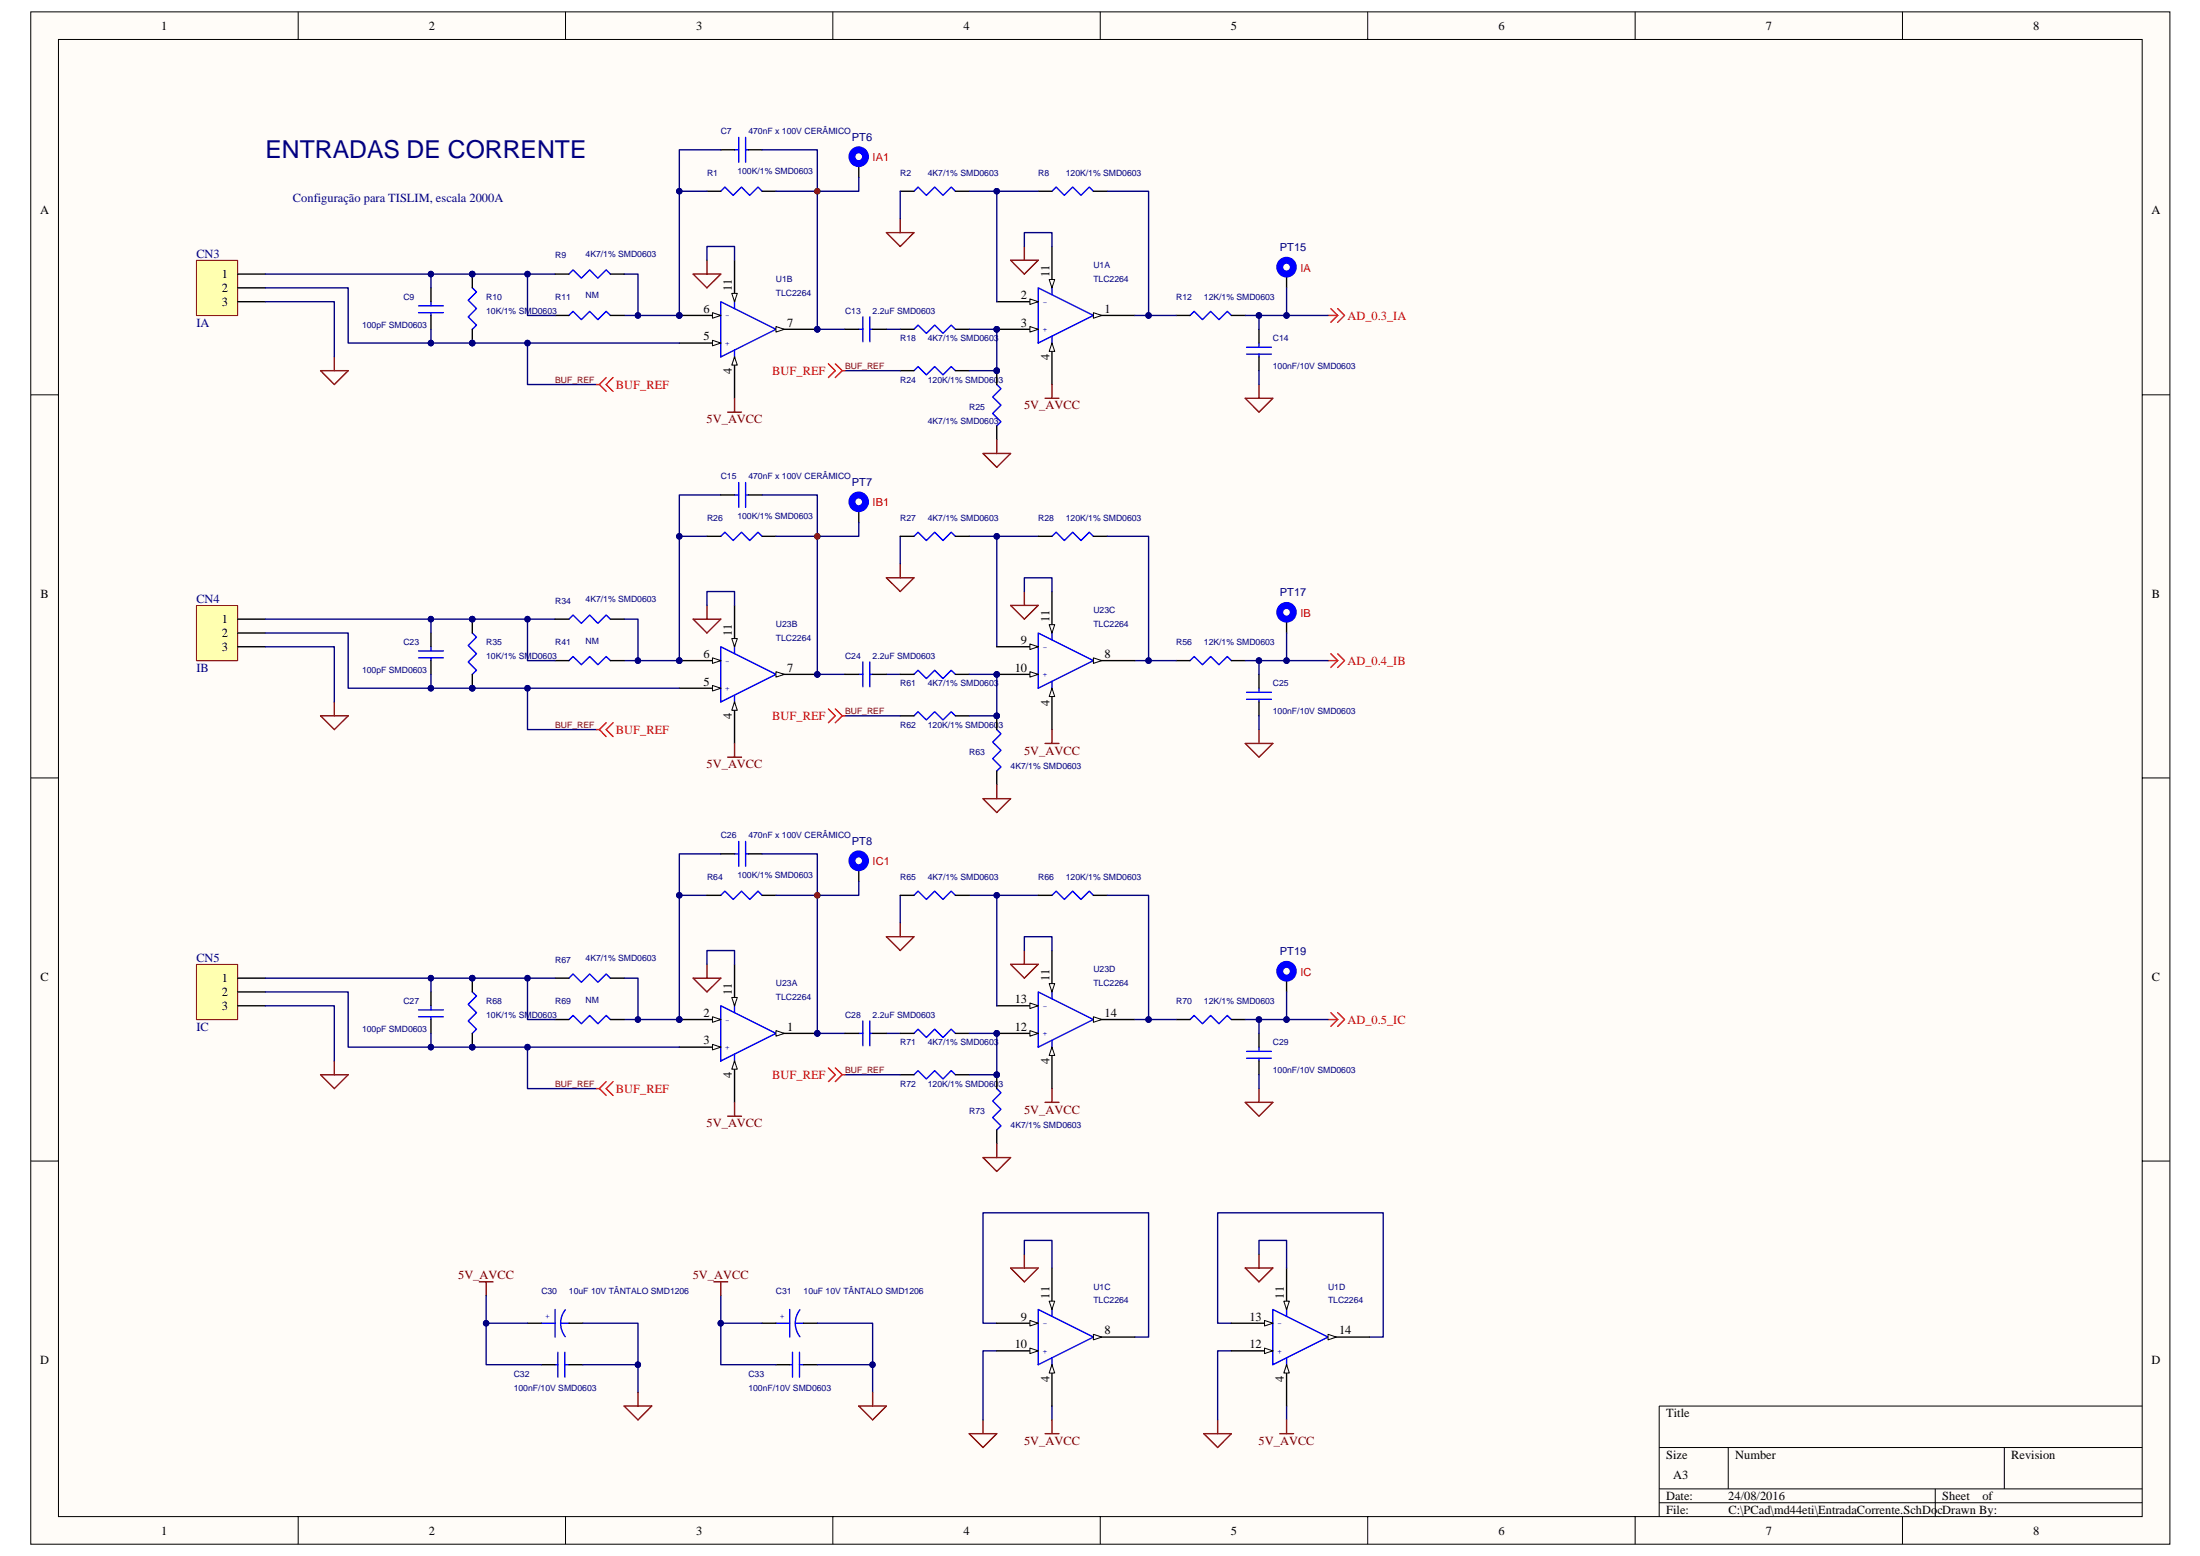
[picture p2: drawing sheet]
<svg xmlns="http://www.w3.org/2000/svg" width="420mm" height="297mm" viewBox="0 0 420 297" stroke-linecap="round" stroke-linejoin="round" font-family="sans-serif">
<path d="M5.9 2.3h408.5v292.5h-408.5z" fill="#fffcf8"/>
<path d="M5.9 2.3h408.5v292.5h-408.5z" fill="none" stroke="#000" stroke-width=".19"/>
<path d="M11.2 7.6h397.9v281.9h-397.9z" fill="#fffcf8"/>
<g fill="none" stroke="#000" stroke-width=".19">
<path d="M11.2 7.5h397.9v282h-397.9zM56.9 2.2v5.3M108 2.2v5.3M159.1 2.2v5.3M210.1 2.2v5.3M261.2 2.2v5.3M312.3 2.2v5.3M363.3 2.2v5.3M5.9 75.4h5.2M409.1 75.4h5.3M5.9 148.5h5.2M409.1 148.5h5.3"/>
<path d="M5.9 221.6h5.2M409.1 221.6h5.3M316.9 276.3h92.2M330.1 276.3v7.9M382.8 276.3v7.9M409.1 268.4h-92.2v21.1M56.9 289.5v5.3M108 289.5v5.3M159.1 289.5v5.3M210.1 289.5v5.3M261.2 289.5v5.3M312.3 289.5v5.3"/>
<path d="M316.9 284.2h92.2M316.9 286.9h92.2M363.3 289.5v5.3M369.6 284.2v5.3"/>
</g>
<g fill="#000080" stroke="#000080" stroke-width=".19">
<circle cx="156.1" cy="170.9" r=".52"/>
<circle cx="156.1" cy="102.4" r=".52"/>
<circle cx="156.1" cy="36.5" r=".52"/>
</g>
<path d="M91.5 244.7h2.7M92.8 244.7v2.6" fill="none" stroke="#800000" stroke-width=".26"/>
<path d="M198.3 189.4l10.5 5.2-10.5 5.3zM200.9 189.4v1.3M200.9 198.6v1.3M106.5 258.1v4.8M107.9 258.1v4.8M106 260.5h.5M107.9 260.5h.8" fill="none" stroke="#00f" stroke-width=".26"/>
<path d="M190.4 197.3h7.9M103.4 260.5h2.6M108.7 260.5h2.6" fill="none" stroke="#000" stroke-width=".26"/>
<path d="M196.7 196.7l1.6 .6-1.6 .5z" fill="#fffcf8"/>
<path d="M196.7 196.7l1.6 .6-1.6 .5z" fill="none" stroke="#000" stroke-width=".19"/>
<circle cx="190.3" cy="197.3" r=".52" fill="#000080" stroke="#000080" stroke-width=".19"/>
<path d="M190.4 192h7.9" fill="none" stroke="#000" stroke-width=".26"/>
<path d="M196.7 191.5l1.6 .5-1.6 .5z" fill="#fffcf8"/>
<path d="M196.7 191.5l1.6 .5-1.6 .5z" fill="none" stroke="#000" stroke-width=".19"/>
<path d="M208.8 194.6h7.9" fill="none" stroke="#000" stroke-width=".26"/>
<path d="M208.8 194.1l1.6 .5-1.6 .6z" fill="#fffcf8"/>
<path d="M208.8 194.1l1.6 .5-1.6 .6z" fill="none" stroke="#000" stroke-width=".19"/>
<path d="M200.9 199.9v7.9" fill="none" stroke="#000" stroke-width=".26"/>
<path d="M200.9 199.9l.5 1.6h-1z" fill="#fffcf8"/>
<path d="M200.9 199.9l.5 1.6h-1z" fill="none" stroke="#000" stroke-width=".19"/>
<path d="M200.9 181.5v7.9" fill="none" stroke="#000" stroke-width=".26"/>
<path d="M200.4 187.8h1l-.5 1.6z" fill="#fffcf8"/>
<path d="M200.4 187.8h1l-.5 1.6z" fill="none" stroke="#000" stroke-width=".19"/>
<circle cx="190.3" cy="197.3" r=".52" fill="#000080" stroke="#000080" stroke-width=".19"/>
<path d="M137.7 57.6l10.5 5.3-10.5 5.2zM140.3 57.6v1.3M140.3 66.8v1.3" fill="none" stroke="#00f" stroke-width=".26"/>
<path d="M129.7 65.5h8" fill="none" stroke="#000" stroke-width=".26"/>
<path d="M136.1 65l1.6 .5-1.6 .5z" fill="#fffcf8"/>
<path d="M136.1 65l1.6 .5-1.6 .5z" fill="none" stroke="#000" stroke-width=".19"/>
<path d="M129.7 60.2h8" fill="none" stroke="#000" stroke-width=".26"/>
<path d="M136.1 59.7l1.6 .5-1.6 .5z" fill="#fffcf8"/>
<path d="M136.1 59.7l1.6 .5-1.6 .5z" fill="none" stroke="#000" stroke-width=".19"/>
<circle cx="129.7" cy="60.2" r=".52" fill="#000080" stroke="#000080" stroke-width=".19"/>
<path d="M148.2 62.9h7.9" fill="none" stroke="#000" stroke-width=".26"/>
<path d="M148.2 62.3l1.6 .6-1.6 .5z" fill="#fffcf8"/>
<path d="M148.2 62.3l1.6 .6-1.6 .5z" fill="none" stroke="#000" stroke-width=".19"/>
<circle cx="156.1" cy="62.9" r=".52" fill="#000080" stroke="#000080" stroke-width=".19"/>
<path d="M140.3 68.1v7.9" fill="none" stroke="#000" stroke-width=".26"/>
<path d="M140.3 68.1l.5 1.6h-1z" fill="#fffcf8"/>
<path d="M140.3 68.1l.5 1.6h-1z" fill="none" stroke="#000" stroke-width=".19"/>
<path d="M140.3 49.7v7.9" fill="none" stroke="#000" stroke-width=".26"/>
<path d="M139.8 56h1l-.5 1.6z" fill="#fffcf8"/>
<path d="M139.8 56h1l-.5 1.6z" fill="none" stroke="#000" stroke-width=".19"/>
<g fill="#000080" stroke="#000080" stroke-width=".19">
<circle cx="129.7" cy="60.2" r=".52"/>
<circle cx="156.1" cy="62.9" r=".52"/>
</g>
<path d="M137.7 192l10.5 5.3-10.5 5.2zM140.3 192v1.3M140.3 201.2v1.3" fill="none" stroke="#00f" stroke-width=".26"/>
<path d="M129.7 199.9h8" fill="none" stroke="#000" stroke-width=".26"/>
<path d="M136.1 199.4l1.6 .5-1.6 .5z" fill="#fffcf8"/>
<path d="M136.1 199.4l1.6 .5-1.6 .5z" fill="none" stroke="#000" stroke-width=".19"/>
<path d="M129.7 194.6h8" fill="none" stroke="#000" stroke-width=".26"/>
<path d="M136.1 194.1l1.6 .5-1.6 .6z" fill="#fffcf8"/>
<path d="M136.1 194.1l1.6 .5-1.6 .6z" fill="none" stroke="#000" stroke-width=".19"/>
<circle cx="129.7" cy="194.6" r=".52" fill="#000080" stroke="#000080" stroke-width=".19"/>
<path d="M148.2 197.3h7.9" fill="none" stroke="#000" stroke-width=".26"/>
<path d="M148.2 196.7l1.6 .6-1.6 .5z" fill="#fffcf8"/>
<path d="M148.2 196.7l1.6 .6-1.6 .5z" fill="none" stroke="#000" stroke-width=".19"/>
<circle cx="156.1" cy="197.3" r=".52" fill="#000080" stroke="#000080" stroke-width=".19"/>
<path d="M140.3 202.5v7.9" fill="none" stroke="#000" stroke-width=".26"/>
<path d="M140.3 202.5l.5 1.6h-1z" fill="#fffcf8"/>
<path d="M140.3 202.5l.5 1.6h-1z" fill="none" stroke="#000" stroke-width=".19"/>
<path d="M140.3 184.1v7.9" fill="none" stroke="#000" stroke-width=".26"/>
<path d="M139.8 190.4h1l-.5 1.6z" fill="#fffcf8"/>
<path d="M139.8 190.4h1l-.5 1.6z" fill="none" stroke="#000" stroke-width=".19"/>
<g fill="#000080" stroke="#000080" stroke-width=".19">
<circle cx="129.7" cy="194.6" r=".52"/>
<circle cx="156.1" cy="197.3" r=".52"/>
<circle cx="90.2" cy="118.2" r=".52"/>
<circle cx="90.2" cy="131.4" r=".52"/>
<circle cx="90.2" cy="186.7" r=".52"/>
<circle cx="90.2" cy="199.9" r=".52"/>
<circle cx="92.8" cy="252.6" r=".52"/>
<circle cx="121.8" cy="260.5" r=".52"/>
<circle cx="245.7" cy="60.2" r=".52"/>
<circle cx="240.4" cy="60.2" r=".52"/>
<circle cx="245.7" cy="126.1" r=".52"/>
<circle cx="240.4" cy="126.1" r=".52"/>
<circle cx="245.7" cy="194.6" r=".52"/>
<circle cx="82.3" cy="186.7" r=".52"/>
<circle cx="82.3" cy="199.9" r=".52"/>
<circle cx="240.4" cy="194.6" r=".52"/>
<circle cx="121.8" cy="60.2" r=".52"/>
<circle cx="100.7" cy="65.5" r=".52"/>
</g>
<g fill="none" stroke="#00f" stroke-width=".26">
<path d="M174.6 36.5l.7-.8 1.6 1.6 1.6-1.6 1.6 1.6 1.6-1.6 .8 .8M198.3 54.9l10.5 5.3-10.5 5.3zM200.9 54.9v1.4M200.9 64.2v1.3M227.3 60.2l.8-.8 1.5 1.6 1.6-1.6 1.6 1.6 1.6-1.6 .8 .8M238.1 66.3h4.7M238.1 67.6h4.7M240.4 65.5v.8M240.4 67.6v.5M79.9 124.3h4.8M79.9 125.6h4.8M82.3 123.5v.8"/>
<path d="M82.3 125.6v.5M90.2 120.8l.8 .8-1.6 1.6 1.6 1.6-1.6 1.6 1.6 1.6-.8 .7M227.3 126.1l.8-.8 1.5 1.6 1.6-1.6 1.6 1.6 1.6-1.6 .8 .8M238.1 132.2h4.7M238.1 133.5h4.7M240.4 131.4v.8M240.4 133.5v.5M79.9 192.8h4.8M79.9 194.1h4.8M82.3 192v.8M82.3 194.1v.5M90.2 189.4l.8 .7-1.6 1.6 1.6 1.6-1.6 1.6 1.6 1.6-.8 .8"/>
<path d="M227.3 194.6l.8-.8 1.5 1.6 1.6-1.6 1.6 1.6 1.6-1.6 .8 .8M240.4 199.9v.8M238.1 200.7h4.7M238.1 202h4.7M240.4 202v.5M103.4 252.6h2.6M106 250v5.2M107.1 252.6h1.6M108 250a4.2 4.2 0 0 0 0 5.2"/>
</g>
<g fill="none" stroke="#000" stroke-width=".26">
<path d="M171.9 36.5h2.7M182.5 36.5h2.6M245.7 52.3v2.6M190.4 62.9h7.9M224.6 60.2h2.7M235.2 60.2h2.6M240.4 62.9v2.6M240.4 68.1v2.7M90.2 118.2v2.6M245.7 118.2v2.6M82.3 120.8v2.7M82.3 126.1v2.6"/>
<path d="M90.2 128.7v2.7M224.6 126.1h2.7M235.2 126.1h2.6M240.4 128.7v2.7M240.4 134v2.7M82.3 189.4v2.6M82.3 194.6v2.7M90.2 186.7v2.7M90.2 197.3v2.6M224.6 194.6h2.7M235.2 194.6h2.6M240.4 197.3v2.6"/>
<path d="M245.7 186.7v2.7M240.4 202.5v2.7M100.7 252.6h2.7M108.7 252.6h2.6"/>
</g>
<path d="M237.8 76h5.3l-2.7 2.7zM240.4 73.4v2.6M240.4 139.3v2.6M237.8 141.9h5.3l-2.7 2.6zM61.2 205.2h5.3l-2.7 2.6zM63.8 202.5v2.7M237.8 210.4h5.3l-2.7 2.7zM240.4 207.8v2.6M229.9 273.7h5.3l-2.7 2.6zM232.5 271.1v2.6" fill="none" stroke="#800000" stroke-width=".26"/>
<path d="M254.2 58.9l1.3 1.3M255.5 58.9l1.3 1.3-1.3 1.3M253.6 60.2h1.9M255.5 60.2l-1.3 1.3M253.6 126.1h1.9M254.2 124.8l1.3 1.3M255.5 124.8l1.3 1.3-1.3 1.3M255.5 126.1l-1.3 1.3M253.6 194.6h1.9M254.2 193.3l1.3 1.3M255.5 193.3l1.3 1.3-1.3 1.3M255.5 194.6l-1.3 1.3" fill="none" stroke="#f00" stroke-width=".26"/>
<g fill="none" stroke="#00f" stroke-width="1.3">
<circle cx="245.7" cy="51" r="1.31"/>
<circle cx="245.7" cy="116.9" r="1.31"/>
<circle cx="245.7" cy="185.4" r="1.31"/>
</g>
<g fill="none" stroke="#000080" stroke-width=".26">
<path d="M119.2 52.3h2.6v7.9h-2.6M245.7 54.9v5.3M100.7 65.5v7.9h13.2M237.8 60.2h15.8M240.4 60.2v2.7M240.4 70.8v2.6M237.8 126.1h15.8M240.4 126.1v2.6M240.4 136.7v2.6M245.7 120.8v5.3M82.3 186.7v2.7M82.3 197.3v2.6"/>
<path d="M237.8 194.6h15.8M240.4 194.6v2.7M245.7 189.4v5.2M240.4 205.2v2.6M92.8 252.6h7.9M92.8 247.3v13.2h10.6M111.3 252.6h10.5v13.2M235.2 252.6h-2.7v-21.1h31.7v23.7h-2.7M235.2 257.9h-2.7v13.2M111.3 260.5h10.5M245.7 268.4v2.7"/>
</g>
<path d="M196.7 62.3l1.6 .6-1.6 .5z" fill="#fffcf8"/>
<path d="M196.7 62.3l1.6 .6-1.6 .5z" fill="none" stroke="#000" stroke-width=".19"/>
<circle cx="190.3" cy="62.9" r=".52" fill="#000080" stroke="#000080" stroke-width=".19"/>
<path d="M190.4 57.6h7.9" fill="none" stroke="#000" stroke-width=".26"/>
<path d="M196.7 57.1l1.6 .5-1.6 .5z" fill="#fffcf8"/>
<path d="M196.7 57.1l1.6 .5-1.6 .5z" fill="none" stroke="#000" stroke-width=".19"/>
<path d="M208.8 60.2h7.9" fill="none" stroke="#000" stroke-width=".26"/>
<path d="M208.8 59.7l1.6 .5-1.6 .5z" fill="#fffcf8"/>
<path d="M208.8 59.7l1.6 .5-1.6 .5z" fill="none" stroke="#000" stroke-width=".19"/>
<path d="M200.9 65.5v7.9" fill="none" stroke="#000" stroke-width=".26"/>
<path d="M200.9 65.5l.5 1.6h-1z" fill="#fffcf8"/>
<path d="M200.9 65.5l.5 1.6h-1z" fill="none" stroke="#000" stroke-width=".19"/>
<path d="M200.9 47.1v7.8" fill="none" stroke="#000" stroke-width=".26"/>
<path d="M200.4 53.4h1l-.5 1.5z" fill="#fffcf8"/>
<path d="M200.4 53.4h1l-.5 1.5z" fill="none" stroke="#000" stroke-width=".19"/>
<g fill="#000080" stroke="#000080" stroke-width=".19">
<circle cx="190.3" cy="62.9" r=".52"/>
<circle cx="100.7" cy="52.3" r=".52"/>
<circle cx="156.1" cy="62.9" r=".52"/>
<circle cx="121.8" cy="60.2" r=".52"/>
<circle cx="129.7" cy="60.2" r=".52"/>
<circle cx="129.7" cy="36.5" r=".52"/>
<circle cx="190.4" cy="36.5" r=".52"/>
<circle cx="190.3" cy="70.8" r=".52"/>
<circle cx="219.3" cy="60.2" r=".53"/>
<circle cx="90.2" cy="52.3" r=".52"/>
<circle cx="90.2" cy="65.5" r=".52"/>
<circle cx="82.3" cy="52.3" r=".52"/>
<circle cx="82.3" cy="65.5" r=".52"/>
<circle cx="219.3" cy="126.1" r=".53"/>
<circle cx="121.8" cy="126.1" r=".52"/>
<circle cx="82.3" cy="118.2" r=".52"/>
<circle cx="90.2" cy="118.2" r=".52"/>
<circle cx="100.7" cy="118.2" r=".52"/>
<circle cx="129.7" cy="126.1" r=".52"/>
<circle cx="129.7" cy="102.4" r=".52"/>
<circle cx="190.3" cy="102.4" r=".52"/>
</g>
<g fill="none" stroke="#000080" stroke-width=".26">
<path d="M129.7 36.5h5.3M137.7 28.6h-8v31.6h-7.9M145.6 28.6h10.5v34.3h5.3M171.9 36.5v5.3M185.1 36.5h13.2M190.4 36.5v21.1M211.4 36.5h8v23.7M82.3 52.3v2.6M100.7 52.3h5.3M82.3 62.9v2.6M161.4 70.8h10.5M169.3 62.9h2.6"/>
<path d="M185.1 62.9h5.3v7.9h-5.3M216.7 60.2h7.9M137.7 94.5h-8v31.6h-7.9M82.3 118.2h23.7M119.2 118.2h2.6v7.9h-2.6M129.7 102.4h5.3M171.9 102.4v5.3M185.1 102.4h13.2M190.4 102.4v21.1M169.3 128.7h2.6M216.7 126.1h7.9"/>
</g>
<g fill="none" stroke="#00f" stroke-width=".26">
<path d="M137.7 36.5l.7-.8 1.6 1.6 1.6-1.6 1.6 1.6 1.6-1.6 .8 .8M140.3 28.6h.8M141.1 26.2v4.8M142.4 28.6h.5M142.4 26.2v4.8M200.9 36.5l.8-.8 1.6 1.6 1.6-1.6 1.5 1.6 1.6-1.6 .8 .8M79.9 58.4h4.8M79.9 59.7h4.8M82.3 57.6v.8M82.3 59.7v.5M90.2 54.9l.8 .8-1.6 1.6 1.6 1.6-1.6 1.6 1.6 1.6-.8 .8M108.7 52.3l.7-.8 1.6 1.6 1.6-1.6 1.6 1.6 1.6-1.6 .8 .8"/>
<path d="M108.7 60.2l.7-.8 1.6 1.6 1.6-1.6 1.6 1.6 1.6-1.6 .8 .8M164 62.9h.8M164.8 60.5v4.7M166.1 62.9h.6M166.1 60.5v4.7M174.6 62.9l.7-.8 1.6 1.5 1.6-1.5 1.6 1.5 1.6-1.5 .8 .8M174.6 70.8l.7-.8 1.6 1.6 1.6-1.6 1.6 1.6 1.6-1.6 .8 .8M190.4 73.4l.8 .8-1.6 1.6 1.6 1.5-1.6 1.6 1.6 1.6-.8 .8M137.7 123.5l10.5 5.2-10.5 5.3zM140.3 123.5v1.3M140.3 132.7v1.3"/>
</g>
<g fill="none" stroke="#000" stroke-width=".26">
<path d="M135 36.5h2.7M137.7 28.6h2.6M142.9 28.6h2.7M145.6 36.5h2.6M198.3 36.5h2.6M208.8 36.5h2.6M82.3 54.9v2.7M90.2 52.3v2.6M106 52.3h2.7M116.6 52.3h2.6M82.3 60.2v2.7M90.2 62.9v2.6"/>
<path d="M106 60.2h2.7M116.6 60.2h2.6M161.4 62.9h2.6M166.7 62.9h2.6M171.9 62.9h2.7M171.9 70.8h2.7M182.5 62.9h2.6M182.5 70.8h2.6M190.4 70.8v2.6M190.4 81.3v2.6M129.7 131.4h8"/>
</g>
<path d="M169.3 44.4h5.3l-2.7 2.7zM171.9 41.8v2.6M187.7 86.6h5.3l-2.6 2.6zM190.4 83.9v2.7M169.3 110.3h5.3l-2.7 2.6zM171.9 107.7v2.6" fill="none" stroke="#800000" stroke-width=".26"/>
<path d="M136.1 130.9l1.6 .5-1.6 .5z" fill="#fffcf8"/>
<path d="M136.1 130.9l1.6 .5-1.6 .5z" fill="none" stroke="#000" stroke-width=".19"/>
<path d="M129.7 126.1h8" fill="none" stroke="#000" stroke-width=".26"/>
<path d="M136.1 125.6l1.6 .5-1.6 .5z" fill="#fffcf8"/>
<path d="M136.1 125.6l1.6 .5-1.6 .5z" fill="none" stroke="#000" stroke-width=".19"/>
<circle cx="129.7" cy="126.1" r=".52" fill="#000080" stroke="#000080" stroke-width=".19"/>
<path d="M148.2 128.7h7.9" fill="none" stroke="#000" stroke-width=".26"/>
<path d="M148.2 128.2l1.6 .5-1.6 .6z" fill="#fffcf8"/>
<path d="M148.2 128.2l1.6 .5-1.6 .6z" fill="none" stroke="#000" stroke-width=".19"/>
<circle cx="156.1" cy="128.7" r=".52" fill="#000080" stroke="#000080" stroke-width=".19"/>
<path d="M140.3 134v7.9" fill="none" stroke="#000" stroke-width=".26"/>
<path d="M140.3 134l.5 1.6h-1z" fill="#fffcf8"/>
<path d="M140.3 134l.5 1.6h-1z" fill="none" stroke="#000" stroke-width=".19"/>
<path d="M140.3 115.6v7.9" fill="none" stroke="#000" stroke-width=".26"/>
<path d="M139.8 121.9h1l-.5 1.6z" fill="#fffcf8"/>
<path d="M139.8 121.9h1l-.5 1.6z" fill="none" stroke="#000" stroke-width=".19"/>
<g fill="#000080" stroke="#000080" stroke-width=".19">
<circle cx="129.7" cy="126.1" r=".52"/>
<circle cx="156.1" cy="128.7" r=".52"/>
</g>
<path d="M174.6 102.4l.7-.8 1.6 1.6 1.6-1.6 1.6 1.6 1.6-1.6 .8 .8M198.3 120.8l10.5 5.3-10.5 5.3zM200.9 120.8v1.4M200.9 130.1v1.3" fill="none" stroke="#00f" stroke-width=".26"/>
<path d="M171.9 102.4h2.7M182.5 102.4h2.6M190.4 128.7h7.9" fill="none" stroke="#000" stroke-width=".26"/>
<path d="M196.7 128.2l1.6 .5-1.6 .6z" fill="#fffcf8"/>
<path d="M196.7 128.2l1.6 .5-1.6 .6z" fill="none" stroke="#000" stroke-width=".19"/>
<circle cx="190.4" cy="128.7" r=".52" fill="#000080" stroke="#000080" stroke-width=".19"/>
<path d="M190.4 123.5h7.9" fill="none" stroke="#000" stroke-width=".26"/>
<path d="M196.7 122.9l1.6 .6-1.6 .5z" fill="#fffcf8"/>
<path d="M196.7 122.9l1.6 .6-1.6 .5z" fill="none" stroke="#000" stroke-width=".19"/>
<path d="M208.8 126.1h7.9" fill="none" stroke="#000" stroke-width=".26"/>
<path d="M208.8 125.6l1.6 .5-1.6 .5z" fill="#fffcf8"/>
<path d="M208.8 125.6l1.6 .5-1.6 .5z" fill="none" stroke="#000" stroke-width=".19"/>
<path d="M200.9 131.4v7.9" fill="none" stroke="#000" stroke-width=".26"/>
<path d="M200.9 131.4l.5 1.6h-1z" fill="#fffcf8"/>
<path d="M200.9 131.4l.5 1.6h-1z" fill="none" stroke="#000" stroke-width=".19"/>
<path d="M200.9 112.9v7.9" fill="none" stroke="#000" stroke-width=".26"/>
<path d="M200.4 119.3h1l-.5 1.5z" fill="#fffcf8"/>
<path d="M200.4 119.3h1l-.5 1.5z" fill="none" stroke="#000" stroke-width=".19"/>
<g fill="#000080" stroke="#000080" stroke-width=".19">
<circle cx="190.4" cy="128.7" r=".52"/>
<circle cx="156.1" cy="128.7" r=".52"/>
<circle cx="190.3" cy="136.7" r=".52"/>
<circle cx="219.3" cy="126.1" r=".53"/>
<circle cx="100.7" cy="131.4" r=".52"/>
<circle cx="100.7" cy="118.2" r=".52"/>
<circle cx="121.8" cy="194.6" r=".52"/>
<circle cx="100.7" cy="199.9" r=".52"/>
<circle cx="129.7" cy="194.6" r=".52"/>
<circle cx="129.7" cy="170.9" r=".52"/>
<circle cx="190.4" cy="170.9" r=".52"/>
<circle cx="156.1" cy="197.3" r=".52"/>
<circle cx="190.3" cy="205.2" r=".52"/>
<circle cx="190.3" cy="197.3" r=".52"/>
<circle cx="219.3" cy="194.6" r=".53"/>
<circle cx="100.7" cy="186.7" r=".52"/>
</g>
<g fill="none" stroke="#00f" stroke-width=".26">
<path d="M140.3 94.5h.8M141.1 92.1v4.8M142.4 94.5h.5M142.4 92.1v4.8M108.7 118.2l.7-.8 1.6 1.6 1.6-1.6 1.6 1.6 1.6-1.6 .8 .8M137.7 102.4l.7-.8 1.6 1.6 1.6-1.6 1.6 1.6 1.6-1.6 .8 .8M200.9 102.4l.8-.8 1.6 1.6 1.6-1.6 1.5 1.6 1.6-1.6 .8 .8M108.7 126.1l.7-.8 1.6 1.6 1.6-1.6 1.6 1.6 1.6-1.6 .8 .8M164 128.7h.8M164.8 126.4v4.7M166.1 128.7h.6M166.1 126.4v4.7"/>
<path d="M174.6 128.7l.7-.7 1.6 1.5 1.6-1.5 1.6 1.5 1.6-1.5 .8 .7M174.6 136.7l.7-.8 1.6 1.5 1.6-1.5 1.6 1.5 1.6-1.5 .8 .8M190.4 139.3l.8 .8-1.6 1.6 1.6 1.5-1.6 1.6 1.6 1.6-.8 .8M137.7 170.9l.7-.8 1.6 1.6 1.6-1.6 1.6 1.6 1.6-1.6 .8 .8M140.3 163h.8M141.1 160.6v4.8M142.4 160.6v4.8M142.4 163h.5M174.6 170.9l.7-.8 1.6 1.6 1.6-1.6 1.6 1.6 1.6-1.6 .8 .8M200.9 170.9l.8-.8 1.6 1.6 1.6-1.6 1.5 1.6 1.6-1.6 .8 .8M108.7 186.7l.7-.8 1.6 1.6 1.6-1.6 1.6 1.6 1.6-1.6 .8 .8M108.7 194.6l.7-.8 1.6 1.6 1.6-1.6 1.6 1.6 1.6-1.6 .8 .8"/>
<path d="M164 197.3h.8M164.8 194.9v4.7M166.1 197.3h.6M166.1 194.9v4.7M174.6 197.3l.7-.8 1.6 1.6 1.6-1.6 1.6 1.6 1.6-1.6 .8 .8M174.6 205.2l.7-.8 1.6 1.6 1.6-1.6 1.6 1.6 1.6-1.6 .8 .8M190.4 207.8l.8 .8-1.6 1.6 1.6 1.6-1.6 1.5 1.6 1.6-.8 .8M198.3 250l10.5 5.2-10.5 5.3zM200.9 250v1.3M200.9 259.2v1.3"/>
</g>
<g fill="none" stroke="#000" stroke-width=".26">
<path d="M137.7 94.5h2.6M142.9 94.5h2.7M106 118.2h2.7M116.6 118.2h2.6M135 102.4h2.7M145.6 102.4h2.6M198.3 102.4h2.6M208.8 102.4h2.6M106 126.1h2.7M116.6 126.1h2.6M161.4 128.7h2.6M166.7 128.7h2.6"/>
<path d="M171.9 128.7h2.7M171.9 136.7h2.7M182.5 128.7h2.6M182.5 136.7h2.6M190.4 136.7v2.6M190.4 147.2v2.6M135 170.9h2.7M137.7 163h2.6M142.9 163h2.7M145.6 170.9h2.6M171.9 170.9h2.7M182.5 170.9h2.6"/>
<path d="M198.3 170.9h2.6M208.8 170.9h2.6M106 186.7h2.7M106 194.6h2.7M116.6 186.7h2.6M116.6 194.6h2.6M161.4 197.3h2.6M166.7 197.3h2.6M171.9 197.3h2.7M182.5 197.3h2.6M171.9 205.2h2.7M182.5 205.2h2.6"/>
<path d="M190.4 205.2v2.6M190.4 215.7v2.7M190.4 257.9h7.9"/>
</g>
<g fill="none" stroke="#000080" stroke-width=".26">
<path d="M145.6 94.5h10.5v34.2h5.3M100.7 118.2v7.9h5.3M211.4 102.4h8v23.7M100.7 131.4h29M161.4 136.7h10.5M185.1 128.7h5.3v8h-5.3M129.7 170.9h5.3M137.7 163h-8v31.6h-7.9M145.6 163h10.5v34.3h5.3M171.9 170.9v5.3M185.1 170.9h13.2M190.4 170.9v21.1"/>
<path d="M211.4 170.9h8v23.7h-2.7M100.7 186.7v7.9h5.3M100.7 199.9v7.9h13.2M119.2 186.7h2.6v7.9h-2.6M169.3 197.3h2.6M185.1 197.3h5.3v7.9h-5.3M219.4 194.6h5.2M161.4 205.2h10.5M190.4 252.6h-2.7v-21.1h31.7v23.7h-2.7M190.4 257.9h-2.7v13.2M200.9 268.4v2.7"/>
</g>
<path d="M187.7 152.5h5.3l-2.6 2.6zM190.4 149.8v2.7M169.3 178.8h5.3l-2.7 2.7zM171.9 176.2v2.6M190.4 218.4v2.6M187.7 221h5.3l-2.6 2.6zM185.1 273.7h5.3l-2.7 2.6zM187.7 271.1v2.6" fill="none" stroke="#800000" stroke-width=".26"/>
<path d="M196.7 257.3l1.6 .6-1.6 .5z" fill="#fffcf8"/>
<path d="M196.7 257.3l1.6 .6-1.6 .5z" fill="none" stroke="#000" stroke-width=".19"/>
<path d="M190.4 252.6h7.9" fill="none" stroke="#000" stroke-width=".26"/>
<path d="M196.7 252.1l1.6 .5-1.6 .5z" fill="#fffcf8"/>
<path d="M196.7 252.1l1.6 .5-1.6 .5z" fill="none" stroke="#000" stroke-width=".19"/>
<path d="M208.8 255.2h7.9" fill="none" stroke="#000" stroke-width=".26"/>
<path d="M208.8 254.7l1.6 .5-1.6 .6z" fill="#fffcf8"/>
<path d="M208.8 254.7l1.6 .5-1.6 .6z" fill="none" stroke="#000" stroke-width=".19"/>
<path d="M200.9 260.5v7.9" fill="none" stroke="#000" stroke-width=".26"/>
<path d="M200.9 260.5l.5 1.6h-1z" fill="#fffcf8"/>
<path d="M200.9 260.5l.5 1.6h-1z" fill="none" stroke="#000" stroke-width=".19"/>
<path d="M200.9 242.1v7.9" fill="none" stroke="#000" stroke-width=".26"/>
<path d="M200.4 248.4h1l-.5 1.6z" fill="#fffcf8"/>
<path d="M200.4 248.4h1l-.5 1.6z" fill="none" stroke="#000" stroke-width=".19"/>
<path d="M243.1 250l10.5 5.2-10.5 5.3zM245.7 250v1.3M245.7 259.2v1.3" fill="none" stroke="#00f" stroke-width=".26"/>
<path d="M235.2 257.9h7.9" fill="none" stroke="#000" stroke-width=".26"/>
<path d="M241.5 257.3l1.6 .6-1.6 .5z" fill="#fffcf8"/>
<path d="M241.5 257.3l1.6 .6-1.6 .5z" fill="none" stroke="#000" stroke-width=".19"/>
<path d="M235.2 252.6h7.9" fill="none" stroke="#000" stroke-width=".26"/>
<path d="M241.5 252.1l1.6 .5-1.6 .5z" fill="#fffcf8"/>
<path d="M241.5 252.1l1.6 .5-1.6 .5z" fill="none" stroke="#000" stroke-width=".19"/>
<path d="M253.6 255.2h7.9" fill="none" stroke="#000" stroke-width=".26"/>
<path d="M253.6 254.7l1.6 .5-1.6 .6z" fill="#fffcf8"/>
<path d="M253.6 254.7l1.6 .5-1.6 .6z" fill="none" stroke="#000" stroke-width=".19"/>
<path d="M245.7 260.5v7.9" fill="none" stroke="#000" stroke-width=".26"/>
<path d="M245.7 260.5l.5 1.6h-1z" fill="#fffcf8"/>
<path d="M245.7 260.5l.5 1.6h-1z" fill="none" stroke="#000" stroke-width=".19"/>
<path d="M245.7 242.1v7.9" fill="none" stroke="#000" stroke-width=".26"/>
<path d="M245.2 248.4h1l-.5 1.6z" fill="#fffcf8"/>
<path d="M245.2 248.4h1l-.5 1.6z" fill="none" stroke="#000" stroke-width=".19"/>
<path d="M148.2 252.6h2.6M150.8 250v5.2M151.4 258.1v4.8M151.9 252.6h1.6M152.7 258.1v4.8M152.8 250a4.2 4.2 0 0 0 0 5.2M150.8 260.5h.6M152.7 260.5h.8" fill="none" stroke="#00f" stroke-width=".26"/>
<path d="M145.6 252.6h2.6M153.5 252.6h2.6M148.2 260.5h2.6M153.5 260.5h2.6" fill="none" stroke="#000" stroke-width=".26"/>
<g fill="none" stroke="#000080" stroke-width=".26">
<path d="M135 49.7v-2.6h5.3v2.6M195.6 47.1v-2.7h5.3v2.7M135 115.6v-2.7h5.3v2.7M195.6 112.9v-2.6h5.3v2.6M82.3 131.4h18.4v7.9h13.2M135 184.1v-2.6h5.3v2.6M195.6 181.5v-2.7h5.3v2.7M195.6 239.4v-2.6h5.3v5.3M240.4 239.4v-2.6h5.3v5.3M137.7 247.3v13.2h10.5M137.7 252.6h7.9M156.1 252.6h10.6v13.2"/>
<path d="M156.1 260.5h10.6"/>
</g>
<g fill="#000080" stroke="#000080" stroke-width=".19">
<circle cx="137.6" cy="252.6" r=".52"/>
<circle cx="166.6" cy="260.5" r=".52"/>
<circle cx="82.3" cy="131.4" r=".52"/>
<circle cx="90.2" cy="131.4" r=".52"/>
<circle cx="100.7" cy="131.4" r=".52"/>
</g>
<g fill="none" stroke="#f00" stroke-width=".26">
<path d="M113.9 73.4h.6M114.5 73.4l1.3 1.3M115.8 72.1l-1.3 1.3M117.1 72.1l-1.3 1.3 1.3 1.3M158.2 69.4l1.3 1.4-1.3 1.3M159.5 69.4l1.4 1.4M160.9 70.8l-1.4 1.3M160.9 70.8h.5M113.9 139.3h.6M114.5 139.3l1.3 1.3M115.8 138l-1.3 1.3M117.1 138l-1.3 1.3 1.3 1.3"/>
<path d="M158.2 135.3l1.3 1.4-1.3 1.3M159.5 135.3l1.4 1.4M160.9 136.7l-1.4 1.3M160.9 136.7h.5M113.9 207.8h.6M114.5 207.8l1.3 1.3M115.8 206.5l-1.3 1.3M117.1 206.5l-1.3 1.3 1.3 1.3M158.2 203.9l1.3 1.3-1.3 1.3M159.5 203.9l1.4 1.3M160.9 205.2l-1.4 1.3M160.9 205.2h.5"/>
</g>
<g fill="none" stroke="#800000" stroke-width=".26">
<path d="M132.4 52.3h5.3l-2.7 2.6zM135 49.7v2.6M193 49.7h5.3l-2.7 2.6zM195.6 47.1v2.6M132.4 118.2h5.3l-2.7 2.6zM135 115.6v2.6M193 115.6h5.3l-2.7 2.6zM195.6 112.9v2.7M132.4 186.7h5.3l-2.7 2.7zM135 184.1v2.6M193 184.1h5.3l-2.7 2.6zM195.6 181.5v2.6"/>
<path d="M195.6 239.4v2.7M240.4 239.4v2.7M193 242.1h5.3l-2.7 2.6zM237.8 242.1h5.3l-2.7 2.6zM119.2 268.4h5.3l-2.7 2.7zM121.8 265.8v2.6M164 268.4h5.3l-2.6 2.7zM166.7 265.8v2.6"/>
</g>
<path d="M37.5 49.7h7.9v10.5h-7.9z" fill="#ffffb0"/>
<path d="M37.5 49.7h7.9v10.5h-7.9z" fill="none" stroke="#800000" stroke-width=".19"/>
<path d="M45.4 52.3h5.3M45.4 54.9h5.3M45.4 57.6h5.3" fill="none" stroke="#000" stroke-width=".26"/>
<path d="M37.5 115.6h7.9v10.5h-7.9z" fill="#ffffb0"/>
<path d="M37.5 115.6h7.9v10.5h-7.9z" fill="none" stroke="#800000" stroke-width=".19"/>
<path d="M45.4 118.2h5.3M45.4 120.8h5.3M45.4 123.5h5.3" fill="none" stroke="#000" stroke-width=".26"/>
<path d="M37.5 184.1h7.9v10.5h-7.9z" fill="#ffffb0"/>
<path d="M37.5 184.1h7.9v10.5h-7.9z" fill="none" stroke="#800000" stroke-width=".19"/>
<path d="M164 31.2v2.7M164 97.1v2.7M164 165.7v2.6M45.4 186.7h5.3M45.4 189.4h5.3M45.4 192h5.3" fill="none" stroke="#000" stroke-width=".26"/>
<path d="M164 33.9v2.6h-15.8M50.7 54.9h15.8v10.6h63.2M50.7 57.6h13.1v10.5M50.7 52.3h50v7.9h5.3M164 99.8v2.6h-15.8M50.7 118.2h31.6v2.6M50.7 123.5h13.1v10.5M50.7 120.8h15.8v10.6h15.8v-2.7M164 168.3v2.6h-15.8M50.7 189.4h15.8v10.5h63.2M50.7 192h13.1v10.5M50.7 186.7h55.3" fill="none" stroke="#000080" stroke-width=".26"/>
<g fill="#000080" stroke="#000080" stroke-width=".19">
<circle cx="82.3" cy="186.7" r=".52"/>
<circle cx="90.2" cy="186.7" r=".52"/>
<circle cx="100.7" cy="186.7" r=".52"/>
<circle cx="100.7" cy="199.9" r=".52"/>
<circle cx="90.2" cy="199.9" r=".52"/>
<circle cx="82.3" cy="199.9" r=".52"/>
<circle cx="82.3" cy="52.3" r=".52"/>
<circle cx="90.2" cy="52.3" r=".52"/>
<circle cx="100.7" cy="52.3" r=".52"/>
<circle cx="100.7" cy="65.5" r=".52"/>
<circle cx="90.2" cy="65.5" r=".52"/>
<circle cx="82.3" cy="65.5" r=".52"/>
<circle cx="82.3" cy="131.4" r=".52"/>
<circle cx="82.3" cy="118.2" r=".52"/>
</g>
<g fill="none" stroke="#800000" stroke-width=".26">
<path d="M61.2 70.8h5.3l-2.7 2.6zM63.8 68.1v2.7M139 78.7h2.6M140.3 76v2.7M199.6 76h2.6M200.9 73.4v2.6M61.2 136.7h5.3l-2.7 2.6zM63.8 134v2.7M200.9 139.3v2.6M139 144.5h2.6M140.3 141.9v2.6M199.6 141.9h2.6"/>
<path d="M139 213.1h2.6M140.3 210.4v2.7M199.6 210.4h2.6M200.9 207.8v2.6M136.3 244.7h2.7M137.7 244.7v2.6M199.6 273.7h2.6M200.9 271.1v2.6M244.4 273.7h2.6M245.7 271.1v2.6"/>
</g>
<g fill="none" stroke="#00f" stroke-width="1.3">
<circle cx="164" cy="29.9" r="1.32"/>
<circle cx="164" cy="95.8" r="1.31"/>
<circle cx="164" cy="164.3" r="1.32"/>
</g>
<g fill="#800000" stroke="#800000" stroke-width=".19">
<circle cx="156.1" cy="36.5" r=".52"/>
<circle cx="156.1" cy="102.4" r=".52"/>
<circle cx="156.1" cy="170.9" r=".52"/>
</g>
<text font-size="4.7" fill="#000080" x="50.7" y="30.2">ENTRADAS DE CORRENTE</text>
<g font-size="2.4">
<text x="30.8" y="5.7">1</text>
<text x="81.9" y="5.7">2</text>
<text x="133" y="5.7">3</text>
<text x="184" y="5.7">4</text>
<text x="235.1" y="5.7">5</text>
<text x="286.2" y="5.7">6</text>
<text x="337.2" y="5.7">7</text>
<text x="388.3" y="5.7">8</text>
<text x="7.7" y="40.9">A</text>
<text x="410.9" y="40.9">A</text>
<text x="42.4" y="53.1">1</text>
<text x="200.4" y="52.9" transform="rotate(-90 200.4 52.9)">11</text>
<text x="42.4" y="55.8">2</text>
<text x="42.4" y="58.4">3</text>
<text x="134.4" y="59.7">6</text>
<text x="139.8" y="55.5" transform="rotate(-90 139.8 55.5)">11</text>
<text x="195" y="57.1">2</text>
<text x="210.9" y="59.7">1</text>
<text x="134.4" y="65">5</text>
<text x="150.3" y="62.4">7</text>
<text x="195" y="62.4">3</text>
<text x="139.8" y="71.4" transform="rotate(-90 139.8 71.4)">4</text>
<text x="200.4" y="68.8" transform="rotate(-90 200.4 68.8)">4</text>
<text x="7.7" y="114.1">B</text>
<text x="42.4" y="119">1</text>
<text x="200.4" y="118.7" transform="rotate(-90 200.4 118.7)">11</text>
<text x="411" y="114.1">B</text>
<text x="42.4" y="121.6">2</text>
<text x="42.4" y="124.3">3</text>
<text x="134.4" y="125.6">6</text>
<text x="139.8" y="121.4" transform="rotate(-90 139.8 121.4)">11</text>
<text x="195" y="123">9</text>
<text x="210.9" y="125.6">8</text>
<text x="134.4" y="130.9">5</text>
<text x="150.3" y="128.2">7</text>
<text x="193.8" y="128.2">10</text>
<text x="139.8" y="137.3" transform="rotate(-90 139.8 137.3)">4</text>
<text x="200.4" y="134.7" transform="rotate(-90 200.4 134.7)">4</text>
<text x="7.7" y="187.2">C</text>
<text x="42.4" y="187.5">1</text>
<text x="42.4" y="190.2">2</text>
<text x="139.8" y="189.9" transform="rotate(-90 139.8 189.9)">11</text>
<text x="193.8" y="191.5">13</text>
<text x="200.4" y="187.3" transform="rotate(-90 200.4 187.3)">11</text>
<text x="411" y="187.2">C</text>
<text x="42.4" y="192.8">3</text>
<text x="134.4" y="194.1">2</text>
<text x="150.3" y="196.8">1</text>
<text x="193.8" y="196.8">12</text>
<text x="210.9" y="194.1">14</text>
<text x="134.4" y="199.4">3</text>
<text x="200.4" y="203.2" transform="rotate(-90 200.4 203.2)">4</text>
<text x="139.8" y="205.8" transform="rotate(-90 139.8 205.8)">4</text>
<text x="200.4" y="247.9" transform="rotate(-90 200.4 247.9)">11</text>
<text x="245.2" y="247.9" transform="rotate(-90 245.2 247.9)">11</text>
<text x="193.8" y="257.4">10</text>
<text x="195" y="252.1">9</text>
<text x="210.9" y="254.7">8</text>
<text x="238.6" y="257.4">12</text>
<text x="238.6" y="252.1">13</text>
<text x="255.7" y="254.7">14</text>
<text x="7.7" y="260.4">D</text>
<text x="200.4" y="263.8" transform="rotate(-90 200.4 263.8)">4</text>
<text x="245.2" y="263.8" transform="rotate(-90 245.2 263.8)">4</text>
<text x="410.9" y="260.4">D</text>
<text x="318.2" y="270.6">Title</text>
<text x="318.2" y="278.5">Size</text>
<text x="331.4" y="278.5">Number</text>
<text x="384.1" y="278.5">Revision</text>
<text x="318.2" y="286.4">Date:</text>
<text x="319.5" y="282.4">A3</text>
<text x="330.1" y="286.4">24/08/2016</text>
<text x="370.9" y="286.4">Sheet</text>
<text x="378.6" y="286.4">of</text>
<text x="30.8" y="292.9">1</text>
<text x="81.9" y="292.9">2</text>
<text x="133" y="292.9">3</text>
<text x="184" y="292.9">4</text>
<text x="235.1" y="292.9">5</text>
<text x="286.2" y="292.9">6</text>
<text x="318.2" y="289">File:</text>
<text x="330.1" y="289">C:\PCad\md44eti\EntradaCorrente.SchDocDrawn By:</text>
<text x="337.2" y="292.9">7</text>
<text x="388.3" y="292.9">8</text>
</g>
<g font-size="2.4" fill="#000080">
<text x="56" y="38.6">Configuração para TISLIM, escala 2000A</text>
<text x="37.5" y="49.2">CN3</text>
<text x="37.5" y="62.4">IA</text>
<text x="37.5" y="115.1">CN4</text>
<text x="37.5" y="128.2">IB</text>
<text x="37.5" y="183.6">CN5</text>
<text x="37.5" y="196.8">IC</text>
</g>
<g font-size="2.4" fill="#f00">
<text x="257.3" y="61">AD_0.3_IA</text>
<text x="147.5" y="71.6">BUF_REF</text>
<text x="117.6" y="74.2">BUF_REF</text>
<text x="257.3" y="126.9">AD_0.4_IB</text>
<text x="147.5" y="137.5">BUF_REF</text>
<text x="117.6" y="140.1">BUF_REF</text>
<text x="257.3" y="195.5">AD_0.5_IC</text>
<text x="117.6" y="208.6">BUF_REF</text>
<text x="147.5" y="206">BUF_REF</text>
</g>
<g font-size="2.4" fill="#800000">
<text x="134.9" y="80.8">5V_AVCC</text>
<text x="195.6" y="78.2">5V_AVCC</text>
<text x="134.9" y="146.7">5V_AVCC</text>
<text x="195.6" y="144.1">5V_AVCC</text>
<text x="134.9" y="215.2">5V_AVCC</text>
<text x="195.6" y="212.6">5V_AVCC</text>
<text x="87.5" y="244.2">5V_AVCC</text>
<text x="132.3" y="244.2">5V_AVCC</text>
<text x="195.6" y="275.8">5V_AVCC</text>
<text x="240.4" y="275.8">5V_AVCC</text>
</g>
<g font-size="2.1" fill="#000080">
<text x="162.7" y="26.8">PT6</text>
<text x="244.4" y="47.9">PT15</text>
<text x="162.7" y="92.7">PT7</text>
<text x="244.4" y="113.8">PT17</text>
<text x="162.7" y="161.2">PT8</text>
<text x="244.4" y="182.3">PT19</text>
</g>
<g font-size="2.1" fill="#bf0000">
<text x="166.7" y="30.8">IA1</text>
<text x="248.4" y="51.9">IA</text>
<text x="166.7" y="96.7">IB1</text>
<text x="248.4" y="117.8">IB</text>
<text x="166.7" y="165.2">IC1</text>
<text x="248.4" y="186.3">IC</text>
</g>
<g font-size="1.7" fill="#000080">
<text x="137.7" y="25.6">C7</text>
<text x="142.9" y="25.6">470nF x 100V CERÂMICO</text>
<text x="135" y="33.5">R1</text>
<text x="140.8" y="33.3">100K/1% SMD0603</text>
<text x="171.9" y="33.5">R2</text>
<text x="177.2" y="33.5">4K7/1% SMD0603</text>
<text x="198.3" y="33.5">R8</text>
<text x="203.5" y="33.5">120K/1% SMD0603</text>
<text x="106" y="49.3">R9</text>
<text x="111.8" y="49.1">4K7/1% SMD0603</text>
<text x="148.2" y="53.8">U1B</text>
<text x="208.8" y="51.2">U1A</text>
<text x="208.8" y="53.8">TLC2264</text>
<text x="77" y="57.3">C9</text>
<text x="92.8" y="57.3">R10</text>
<text x="92.8" y="59.9">10K/1% SMD0603</text>
<text x="106" y="57.3">R11</text>
<text x="111.8" y="57">NM</text>
<text x="148.2" y="56.5">TLC2264</text>
<text x="161.4" y="59.9">C13</text>
<text x="166.7" y="59.9">2.2uF SMD0603</text>
<text x="224.7" y="57.3">R12</text>
<text x="229.9" y="57.3">12K/1% SMD0603</text>
<text x="69.1" y="62.5">100pF SMD0603</text>
<text x="171.9" y="65.2">R18</text>
<text x="177.2" y="65.2">4K7/1% SMD0603</text>
<text x="243.1" y="65.2">C14</text>
<text x="243.1" y="70.4">100nF/10V SMD0603</text>
<text x="171.9" y="73.1">R24</text>
<text x="177.2" y="73.1">120K/1% SMD0603</text>
<text x="177.2" y="81">4K7/1% SMD0603</text>
<text x="185.1" y="78.3">R25</text>
<text x="137.7" y="91.5">C15</text>
<text x="142.9" y="91.5">470nF x 100V CERÂMICO</text>
<text x="135" y="99.4">R26</text>
<text x="140.8" y="99.1">100K/1% SMD0603</text>
<text x="171.9" y="99.4">R27</text>
<text x="177.2" y="99.4">4K7/1% SMD0603</text>
<text x="198.3" y="99.4">R28</text>
<text x="203.5" y="99.4">120K/1% SMD0603</text>
<text x="106" y="115.2">R34</text>
<text x="111.8" y="115">4K7/1% SMD0603</text>
<text x="148.2" y="119.7">U23B</text>
<text x="208.8" y="117.1">U23C</text>
<text x="208.8" y="119.7">TLC2264</text>
<text x="77" y="123.1">C23</text>
<text x="92.8" y="123.1">R35</text>
<text x="92.8" y="125.8">10K/1% SMD0603</text>
<text x="106" y="123.1">R41</text>
<text x="111.8" y="122.9">NM</text>
<text x="148.2" y="122.3">TLC2264</text>
<text x="161.4" y="125.8">C24</text>
<text x="166.7" y="125.8">2.2uF SMD0603</text>
<text x="224.7" y="123.1">R56</text>
<text x="229.9" y="123.1">12K/1% SMD0603</text>
<text x="69.1" y="128.4">100pF SMD0603</text>
<text x="171.9" y="131">R61</text>
<text x="177.2" y="131">4K7/1% SMD0603</text>
<text x="243.1" y="131">C25</text>
<text x="243.1" y="136.3">100nF/10V SMD0603</text>
<text x="171.9" y="138.9">R62</text>
<text x="177.2" y="138.9">120K/1% SMD0603</text>
<text x="185.1" y="144.2">R63</text>
<text x="193" y="146.9">4K7/1% SMD0603</text>
<text x="137.7" y="160">C26</text>
<text x="142.9" y="160">470nF x 100V CERÂMICO</text>
<text x="135" y="167.9">R64</text>
<text x="140.8" y="167.7">100K/1% SMD0603</text>
<text x="171.9" y="167.9">R65</text>
<text x="177.2" y="167.9">4K7/1% SMD0603</text>
<text x="198.3" y="167.9">R66</text>
<text x="203.5" y="167.9">120K/1% SMD0603</text>
<text x="106" y="183.7">R67</text>
<text x="111.8" y="183.5">4K7/1% SMD0603</text>
<text x="208.8" y="185.6">U23D</text>
<text x="77" y="191.7">C27</text>
<text x="92.8" y="191.7">R68</text>
<text x="106" y="191.7">R69</text>
<text x="111.8" y="191.4">NM</text>
<text x="148.2" y="188.2">U23A</text>
<text x="148.2" y="190.9">TLC2264</text>
<text x="208.8" y="188.2">TLC2264</text>
<text x="224.7" y="191.7">R70</text>
<text x="229.9" y="191.7">12K/1% SMD0603</text>
<text x="69.1" y="196.9">100pF SMD0603</text>
<text x="92.8" y="194.3">10K/1% SMD0603</text>
<text x="161.4" y="194.3">C28</text>
<text x="166.7" y="194.3">2.2uF SMD0603</text>
<text x="171.9" y="199.6">R71</text>
<text x="177.2" y="199.6">4K7/1% SMD0603</text>
<text x="243.1" y="199.6">C29</text>
<text x="171.9" y="207.5">R72</text>
<text x="177.2" y="207.5">120K/1% SMD0603</text>
<text x="243.1" y="204.8">100nF/10V SMD0603</text>
<text x="185.1" y="212.7">R73</text>
<text x="193" y="215.4">4K7/1% SMD0603</text>
<text x="103.4" y="247">C30</text>
<text x="108.7" y="247">10uF 10V TÂNTALO SMD1206</text>
<text x="148.2" y="247">C31</text>
<text x="153.5" y="247">10uF 10V TÂNTALO SMD1206</text>
<text x="208.8" y="246.2">U1C</text>
<text x="208.8" y="248.8">TLC2264</text>
<text x="253.6" y="246.2">U1D</text>
<text x="253.6" y="248.8">TLC2264</text>
<text x="98.1" y="262.8">C32</text>
<text x="142.9" y="262.8">C33</text>
<text x="98.1" y="265.5">100nF/10V SMD0603</text>
<text x="142.9" y="265.5">100nF/10V SMD0603</text>
</g>
<g font-size="1.7" fill="#800000">
<text x="161.4" y="70.4">BUF_REF</text>
<text x="106" y="73.1">BUF_REF</text>
<text x="161.4" y="136.3">BUF_REF</text>
<text x="106" y="138.9">BUF_REF</text>
<text x="106" y="207.5">BUF_REF</text>
<text x="161.4" y="204.8">BUF_REF</text>
</g>
<g font-size="1.6" fill="#00f">
<text x="199.1" y="58.2">-</text>
<text x="138.5" y="60.8">-</text>
<text x="199.1" y="63.4">+</text>
<text x="138.5" y="66.1">+</text>
<text x="199.1" y="124.1">-</text>
<text x="138.5" y="132">+</text>
<text x="138.5" y="126.7">-</text>
<text x="199.1" y="129.3">+</text>
<text x="138.5" y="195.2">-</text>
<text x="199.1" y="197.8">+</text>
<text x="199.1" y="192.6">-</text>
<text x="138.5" y="200.5">+</text>
<text x="105" y="251.8" transform="rotate(-90 105 251.8)">+</text>
<text x="149.8" y="251.8" transform="rotate(-90 149.8 251.8)">+</text>
<text x="199.1" y="253.2">-</text>
<text x="243.9" y="253.2">-</text>
<text x="199.1" y="258.5">+</text>
<text x="243.9" y="258.5">+</text>
</g>
</svg>
